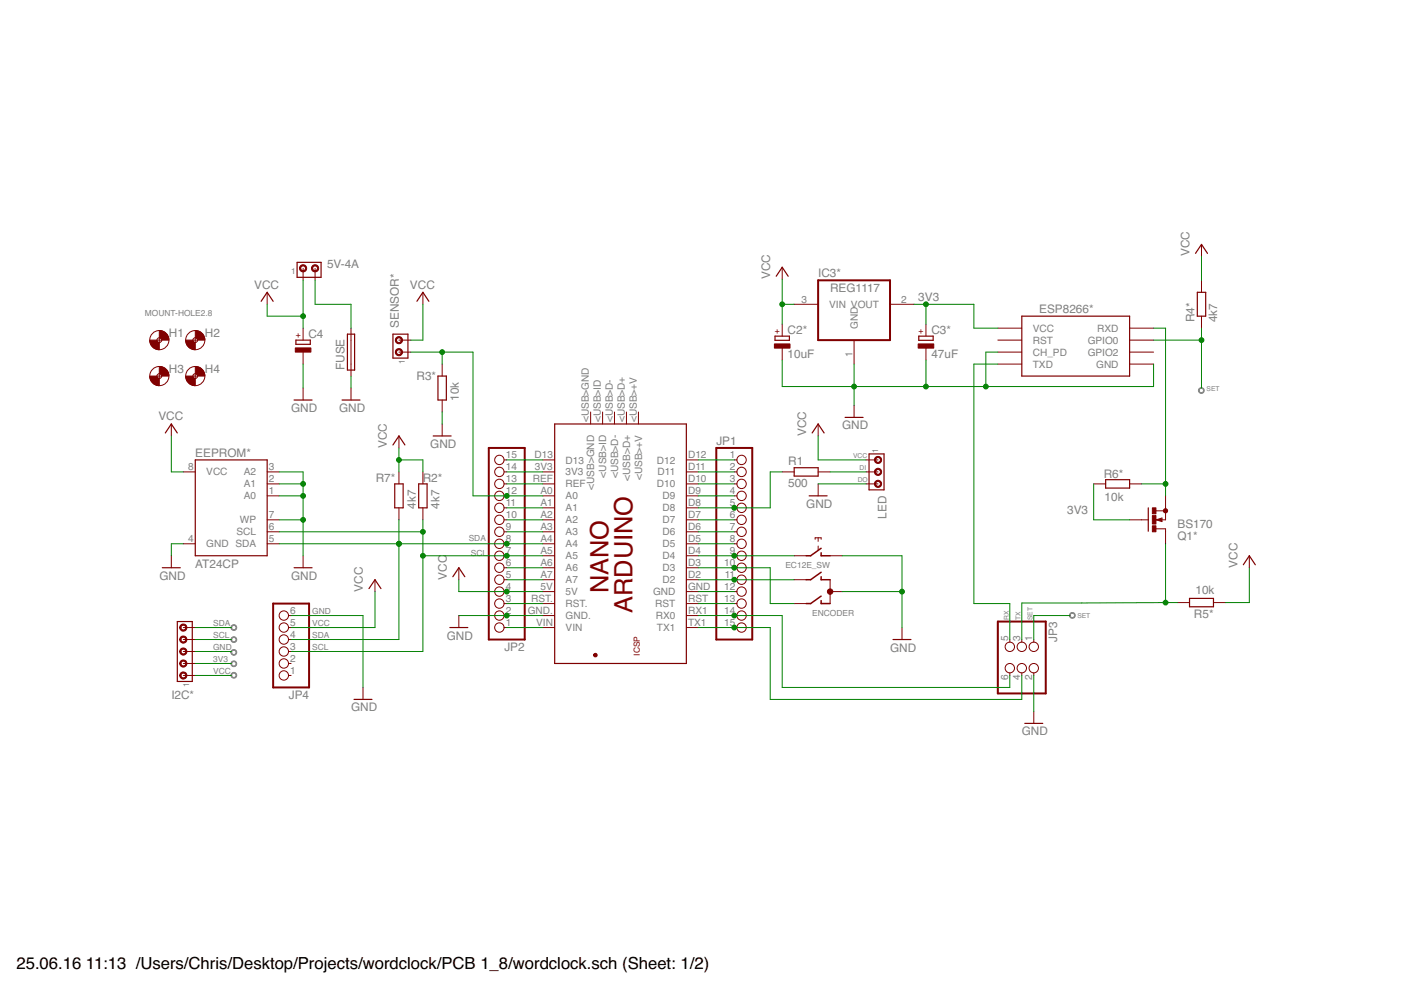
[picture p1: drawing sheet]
<svg xmlns="http://www.w3.org/2000/svg" width="297mm" height="210mm" viewBox="0 0 297 210" stroke-linecap="round" stroke-linejoin="round" font-family="sans-serif">
<g fill="#808080" stroke="#808080" stroke-width=".21">
<path d="M254.3 82.4a.62 .62 0 0 1 .9 .1 .62 .62 0 0 1-.3 .9 .62 .62 0 0 1-.8-.6h.2a.46 .46 0 0 1 .6-.4 .46 .46 0 0 1 .1 .8 .46 .46 0 0 1-.7-.2v-.2h-.2z" fill-rule="evenodd"/>
<path d="M226.9 130.1a.62 .62 0 0 1 1 .1 .62 .62 0 0 1-.4 .9 .62 .62 0 0 1-.8-.6h.2a.47 .47 0 0 1 .6-.5 .47 .47 0 0 1 .2 .7 .47 .47 0 0 1-.8-.1l-.2-.1z" fill-rule="evenodd"/>
<path d="M49.1 132.7a.62 .62 0 0 1 1 .1 .62 .62 0 0 1-.4 .9 .62 .62 0 0 1-.7-.6h.1a.46 .46 0 0 1 .7-.4 .46 .46 0 0 1 .1 .7 .46 .46 0 0 1-.8-.2v-.1h-.1z" fill-rule="evenodd"/>
<path d="M49.1 135.2a.62 .62 0 0 1 1 .1 .62 .62 0 0 1-.4 .9 .62 .62 0 0 1-.7-.6h.1a.46 .46 0 0 1 .7-.4 .46 .46 0 0 1 .1 .8 .46 .46 0 0 1-.8-.2v-.2h-.1z" fill-rule="evenodd"/>
<path d="M49.1 137.9a.62 .62 0 0 1 1 .1 .62 .62 0 0 1-.4 .9 .62 .62 0 0 1-.7-.6h.1a.46 .46 0 0 1 .7-.4 .46 .46 0 0 1 .1 .8 .46 .46 0 0 1-.8-.2v-.2h-.1z" fill-rule="evenodd"/>
<path d="M49.1 140.3a.62 .62 0 0 1 1 .1 .62 .62 0 0 1-.4 .9 .62 .62 0 0 1-.7-.6h.1a.46 .46 0 0 1 .7-.3 .46 .46 0 0 1 .1 .7 .46 .46 0 0 1-.8-.2v-.2h-.1z" fill-rule="evenodd"/>
<path d="M49.1 142.8a.62 .62 0 0 1 1 .1 .62 .62 0 0 1-.4 .9 .62 .62 0 0 1-.7-.6h.1a.46 .46 0 0 1 .7-.4 .46 .46 0 0 1 .1 .8 .46 .46 0 0 1-.8-.3v-.1h-.1z" fill-rule="evenodd"/>
</g>
<g fill="none" stroke="#800000" stroke-width=".25">
<path d="M63 55.6h5.1v3.2h-5.1zM164.6 58.6l1.2-1.9 1.3 1.9M253.5 53.7l1.2-1.9 1.3 1.9M55.4 63.9l1.2-1.9 1.3 1.9M62.7 72.1h3.1v.9h-3.1zM73.7 70.8h1.5v7.7h-1.5zM83.3 70.8h3.2v5.1h-3.2zM88.4 63.9l1.3-1.9 1.2 1.9M92.9 79.7h1.7v5.1h-1.7zM164.3 71.3h3.1v.9h-3.1zM194.8 71.3h3v.9h-3zM216.6 67h22.9v12.7h-22.9z"/>
<path d="M253.9 62h1.7v5h-1.7zM35.1 91.8l1.2-1.9 1.3 1.9M41.4 97.5h15.2v20.3h-15.2zM62.4 84.8h3.8M72.5 84.8h3.8M83.3 94.3l1.3-1.9 1.3 1.9M91.8 92.4h3.9M117.6 89.9h27.9v50.8h-27.9zM168.4 99.2h5.1v1.7h-5.1zM172.2 91.8l1.3-1.9 1.2 1.9M179.2 88.5h3.8M184.3 96.2h3.1v7.7h-3.1z"/>
<path d="M83.7 102.6h1.8v5.1h-1.8zM88.8 102.6h1.8v5.1h-1.8zM171.6 105.1h3.8M234.4 101.7h5.1v1.8h-5.1zM243.5 107.7v4.9M263.6 119.7l1.3-1.9 1.2 1.9M34.4 120.4h3.8M37.6 131.8h3.2v12.7h-3.2zM62.4 120.4h3.8M78.2 124.8l1.3-1.9 1.3 1.9M95.4 133.1h3.8M96 122.3l1.3-1.9 1.3 1.9"/>
<path d="M189.3 135.6h3.8M252.2 126.9h5.1v1.8h-5.1zM75.1 148.3h3.8M217.3 153.4h3.8"/>
</g>
<g fill="#800000" stroke="#800000" stroke-width=".21">
<path d="M185.6 97a.76 .76 0 0 1 1.2 .1 .76 .76 0 0 1-.4 1.1 .76 .76 0 0 1-1-.7h.3a.51 .51 0 0 1 .6-.5 .51 .51 0 0 1 .2 .8 .51 .51 0 0 1-.8-.1v-.2h-.3z" fill-rule="evenodd"/>
<path d="M185.6 99.6a.76 .76 0 0 1 1.2 0 .76 .76 0 0 1-.4 1.2 .76 .76 0 0 1-1-.7h.3a.51 .51 0 0 1 .6-.6 .51 .51 0 0 1 .2 .9 .51 .51 0 0 1-.8-.2v-.1h-.3z" fill-rule="evenodd"/>
<path d="M185.6 102.1a.76 .76 0 0 1 1.2 .1 .76 .76 0 0 1-.4 1.1 .76 .76 0 0 1-1-.7h.3a.51 .51 0 0 1 .6-.5 .51 .51 0 0 1 .2 .8 .51 .51 0 0 1-.8-.1v-.2h-.3z" fill-rule="evenodd"/>
<path d="M33.8 70.1a2.04 2.04 0 0 1 2 2h-1.5l-.1-.3-.4-.2z" fill-rule="evenodd"/>
<path d="M31.7 72.1h1.6l.2 .4 .3 .1v1.5a2 2 0 0 1-2.1-2z" fill-rule="evenodd"/>
<path d="M41.4 70.1a2.04 2.04 0 0 1 2 2h-1.5l-.1-.3-.4-.2z" fill-rule="evenodd"/>
<path d="M39.4 72.1h1.5l.2 .4 .3 .1v1.5a2 2 0 0 1-2-2z" fill-rule="evenodd"/>
<path d="M33.8 77.7a2.04 2.04 0 0 1 2 2h-1.5l-.1-.3-.4-.2z" fill-rule="evenodd"/>
<path d="M31.7 79.7h1.6l.2 .5h.3v1.6a2 2 0 0 1-2.1-2.1z" fill-rule="evenodd"/>
<path d="M41.4 77.7a2.04 2.04 0 0 1 2 2h-1.5l-.1-.3-.4-.2z" fill-rule="evenodd"/>
<path d="M39.4 79.7h1.5l.2 .5h.3v1.6a2 2 0 0 1-2-2.1z" fill-rule="evenodd"/>
<path d="M125.9 138.7a.38 .38 0 0 1 .6-.1 .38 .38 0 0 1-.1 .6 .38 .38 0 0 1-.5-.3l.3-.1 .2 .1-.2 .1-.3-.1z" fill-rule="evenodd"/>
<path d="M84 74.2a.77 .77 0 0 1 1.2 0 .77 .77 0 0 1-.4 1.2 .77 .77 0 0 1-1-.7h.3a.51 .51 0 0 1 .7-.5 .51 .51 0 0 1 .1 .9 .51 .51 0 0 1-.8-.3v-.1h-.3z" fill-rule="evenodd"/>
<path d="M84 71.6a.77 .77 0 0 1 1.2 .1 .77 .77 0 0 1-.4 1.1 .77 .77 0 0 1-1-.7h.3a.51 .51 0 0 1 .7-.4 .51 .51 0 0 1 .1 .8 .51 .51 0 0 1-.8-.2v-.2h-.3z" fill-rule="evenodd"/>
<path d="M246.7 108.1a.46 .46 0 0 1 .8-.1 .46 .46 0 0 1-.2 .7 .46 .46 0 0 1-.6-.4h.5h-.5z" fill-rule="evenodd"/>
<path d="M38.3 142.7a.76 .76 0 0 1 1.2 .1 .76 .76 0 0 1-.4 1.2 .76 .76 0 0 1-1-.8h.3a.51 .51 0 0 1 .6-.5 .51 .51 0 0 1 .2 .8 .51 .51 0 0 1-.8-.1v-.2h-.3z" fill-rule="evenodd"/>
<path d="M38.3 140.2a.76 .76 0 0 1 1.2 .1 .76 .76 0 0 1-.4 1.1 .76 .76 0 0 1-1-.7h.3a.51 .51 0 0 1 .6-.5 .51 .51 0 0 1 .2 .8 .51 .51 0 0 1-.8-.2v-.1h-.3z" fill-rule="evenodd"/>
<path d="M38.3 137.6a.76 .76 0 0 1 1.2 .1 .76 .76 0 0 1-.4 1.2 .76 .76 0 0 1-1-.8h.3a.51 .51 0 0 1 .6-.5 .51 .51 0 0 1 .2 .8 .51 .51 0 0 1-.8-.1v-.2h-.3z" fill-rule="evenodd"/>
<path d="M38.3 135.1a.76 .76 0 0 1 1.2 .1 .76 .76 0 0 1-.4 1.1 .76 .76 0 0 1-1-.7h.3a.51 .51 0 0 1 .6-.5 .51 .51 0 0 1 .2 .8 .51 .51 0 0 1-.8-.1v-.2h-.3z" fill-rule="evenodd"/>
<path d="M38.3 132.6a.76 .76 0 0 1 1.2 .1 .76 .76 0 0 1-.4 1.1 .76 .76 0 0 1-1-.7h.3a.51 .51 0 0 1 .6-.5 .51 .51 0 0 1 .2 .8 .51 .51 0 0 1-.8-.2v-.1h-.3z" fill-rule="evenodd"/>
<path d="M63.7 56.4a.76 .76 0 0 1 1.2 .1 .76 .76 0 0 1-.4 1.1 .76 .76 0 0 1-1-.7h.3a.52 .52 0 0 1 .7-.5 .52 .52 0 0 1 .1 .9 .52 .52 0 0 1-.8-.2v-.2h-.3z" fill-rule="evenodd"/>
<path d="M66.2 56.4a.76 .76 0 0 1 1.2 .1 .76 .76 0 0 1-.4 1.1 .76 .76 0 0 1-1-.7h.3a.52 .52 0 0 1 .7-.5 .52 .52 0 0 1 .1 .9 .52 .52 0 0 1-.8-.2v-.2h-.3z" fill-rule="evenodd"/>
<circle cx="176" cy="125.4" r=".57"/>
</g>
<g fill="none" stroke="#800000" stroke-width=".21">
<path d="M64.3 56.9v2.5M66.8 56.9v2.5M165.8 56.7v2.5M254.7 51.8v2.6M254.7 59.4v2.6M33.3 72.1h1M33.3 79.7h1M33.8 71.6v1M33.8 79.2v1M40.9 72.1h1M40.9 79.7h1M41.4 71.6v1"/>
<path d="M41.4 79.2v1M56.6 62v2.5M64.3 69.6v2.5M64.3 74.7v2.5M74.4 69.6v10.1M84.6 72.1h2.5M84.6 74.7h2.5M89.7 62v2.5M93.7 77.2v2.5M165.8 68.7v2.6M165.8 73.8v2.5M168.4 64.5h5.1"/>
<path d="M181.1 72.1v5.1M188.7 64.5h5.1M196.3 68.7v2.6M196.3 73.8v2.5M211.6 72.1h5M211.6 77.2h5M211.6 74.7h5M211.6 69.6h5M239.5 72.1h5.1M239.5 77.2h5.1M239.5 74.7h5.1M239.5 69.6h5.1"/>
<path d="M254.7 67v2.6M36.3 89.9v2.5M64.3 82.3v2.5M74.4 82.3v2.5M84.6 92.4v2.6M93.7 84.8v2.6M93.7 89.9v2.5M106.9 97.5h.5M115.1 97.5h2.5M125.2 87.4v2.5M127.8 87.4v2.5M130.3 87.4v2.5"/>
<path d="M132.8 87.4v2.5M135.4 87.4v2.5M145.5 97.5h2.6M155.7 97.5h.6M173.5 89.9v2.5M181.1 86v2.5M183.6 97.5h2.6M36.3 117.8v2.6M38.9 100.1h2.5M38.9 115.3h2.5M56.6 100.1h2.6M56.6 102.6h2.6"/>
<path d="M56.6 105.1h2.6M56.6 110.2h2.6M56.6 112.8h2.6M56.6 115.3h2.6M64.3 117.8v2.6M84.6 100.1v2.5M84.6 107.7v2.5M89.7 100.1v2.5M89.7 107.7v2.5M106.9 100.1h.5M106.9 102.6h.5M106.9 105.1h.5"/>
<path d="M106.9 107.7h.5M106.9 110.2h.5M106.9 112.8h.5M106.9 115.3h.5M106.9 117.8h.5M115.1 100.1h2.5M115.1 102.6h2.5M115.1 105.1h2.5M115.1 107.7h2.5M115.1 110.2h2.5M115.1 112.8h2.5M115.1 115.3h2.5"/>
<path d="M115.1 117.8h2.5M145.5 100.1h2.6M145.5 102.6h2.6M145.5 105.1h2.6M145.5 107.7h2.6M145.5 110.2h2.6M145.5 112.8h2.6M145.5 115.3h2.6M145.5 117.8h2.6M155.7 100.1h.6M155.7 102.6h.6M155.7 105.1h.6"/>
<path d="M155.7 107.7h.6M155.7 110.2h.6M155.7 112.8h.6M155.7 115.3h.6M155.7 117.8h.6M165.8 100.1h2.6M168.4 117.8h2.5M172.8 114.3v-.3h1.3v.3M173.5 100.1h2.5M173.5 102.6v2.5M173.5 114v.8M173.5 115.8v.8"/>
<path d="M176 117.8h2.5M183.6 100.1h2.6M183.6 102.6h2.6M231.9 102.6h2.5M239.5 102.6h2.5M239.5 110.2h4M245.1 110.2l1.3-.4v.8zM245.1 108.3h2M245.1 112.1h2v3.2M247.1 105.1v5.1h-2M264.9 117.8v2.6M38.9 133.1h2.5"/>
<path d="M38.9 138.1h2.5M38.9 135.6h2.5M61.2 130.5h.5M61.2 133.1h.5M61.2 138.1h.5M61.2 135.6h.5M79.5 122.9v2.5M97.3 120.4v2.5M97.3 130.5v2.6M106.9 120.4h.5M106.9 122.9h.5M106.9 125.4h.5"/>
<path d="M106.9 128h.5M106.9 130.5h.5M106.9 133.1h.5M115.1 120.4h2.5M115.1 122.9h2.5M115.1 125.4h2.5M115.1 128h2.5M115.1 130.5h2.5M115.1 133.1h2.5M145.5 120.4h2.6M145.5 122.9h2.6M145.5 125.4h2.6"/>
<path d="M145.5 128h2.6M145.5 130.5h2.6M145.5 133.1h2.6M155.7 120.4h.6M155.7 122.9h.6M155.7 125.4h.6M155.7 128h.6M155.7 130.5h.6M155.7 133.1h.6M168.4 122.9h2.5M168.4 128h2.5M176 125.4h2.5"/>
<path d="M176 122.9v5.1M191.2 133.1v2.5M214.1 135.6v.6M216.6 135.6v.6M219.2 135.6v.6M249.7 127.8h2.5M257.3 127.8h2.5M38.9 143.2h2.5M38.9 140.7h2.5M61.2 143.2h.5M61.2 140.7h.5M77 145.8v2.5"/>
<path d="M214.1 142.7v.5M216.6 142.7v.5M219.2 142.7v.5M219.2 150.8v2.6"/>
<circle cx="33.8" cy="79.7" r="2.03"/>
<circle cx="33.8" cy="72.1" r="2.03"/>
<circle cx="33.8" cy="79.7" r=".51"/>
<circle cx="33.8" cy="72.1" r=".51"/>
<circle cx="41.4" cy="72.1" r="2.03"/>
<circle cx="41.4" cy="79.7" r="2.03"/>
<circle cx="41.4" cy="72.1" r=".51"/>
<circle cx="41.4" cy="79.7" r=".51"/>
<circle cx="105.9" cy="97.5" r=".99"/>
<circle cx="157.2" cy="97.5" r=".99"/>
<circle cx="105.9" cy="112.8" r=".99"/>
<circle cx="105.9" cy="117.8" r=".99"/>
<circle cx="105.9" cy="110.2" r=".99"/>
<circle cx="105.9" cy="107.7" r=".99"/>
<circle cx="105.9" cy="105.1" r=".99"/>
<circle cx="105.9" cy="115.3" r=".99"/>
<circle cx="105.9" cy="102.6" r=".99"/>
<circle cx="105.9" cy="100.1" r=".99"/>
<circle cx="157.2" cy="112.8" r=".99"/>
<circle cx="157.2" cy="117.8" r=".99"/>
<circle cx="157.2" cy="107.7" r=".99"/>
<circle cx="157.2" cy="115.3" r=".99"/>
<circle cx="157.2" cy="100.1" r=".99"/>
<circle cx="157.2" cy="102.6" r=".99"/>
<circle cx="157.2" cy="105.1" r=".99"/>
<circle cx="157.2" cy="110.2" r=".99"/>
<circle cx="60.2" cy="138.1" r=".99"/>
<circle cx="60.2" cy="130.5" r=".99"/>
<circle cx="60.2" cy="135.6" r=".99"/>
<circle cx="60.2" cy="133.1" r=".99"/>
<circle cx="105.9" cy="130.5" r=".99"/>
<circle cx="105.9" cy="120.4" r=".99"/>
<circle cx="105.9" cy="128" r=".99"/>
<circle cx="105.9" cy="133.1" r=".99"/>
<circle cx="105.9" cy="122.9" r=".99"/>
<circle cx="105.9" cy="125.4" r=".99"/>
<circle cx="157.2" cy="130.5" r=".99"/>
<circle cx="157.2" cy="133.1" r=".99"/>
<circle cx="157.2" cy="120.4" r=".99"/>
<circle cx="157.2" cy="128" r=".99"/>
<circle cx="157.2" cy="125.4" r=".99"/>
<circle cx="157.2" cy="122.9" r=".99"/>
<circle cx="214.1" cy="137.1" r=".99"/>
<circle cx="216.6" cy="137.1" r=".99"/>
<circle cx="219.2" cy="137.1" r=".99"/>
<circle cx="60.2" cy="140.7" r=".99"/>
<circle cx="60.2" cy="143.2" r=".99"/>
<circle cx="214.1" cy="141.7" r=".99"/>
<circle cx="216.6" cy="141.7" r=".99"/>
<circle cx="219.2" cy="141.7" r=".99"/>
</g>
<g fill="#800000" stroke="#800000" stroke-width=".21">
<path d="M164.2 72.9h3.3v.9h-3.3z"/>
<path d="M194.7 72.9h3.3v.9h-3.3z"/>
<path d="M244.3 107.7h.8v1.2h-.8z"/>
<path d="M244.3 111.5h.8v1.3h-.8z"/>
<path d="M244.3 109.3h.8v1.8h-.8z"/>
<path d="M62.6 73.8h3.3v.9h-3.3z"/>
</g>
<path d="M174.1 117.2v.6h1.9M174.1 116.2l-2.2 1.6h-1M246.2 110.1l-.5 .1 .5 .1M174.1 126.4l-2.2 1.6h-1M174.1 127.3v.7h1.9M174.1 122.3v.6h1.9M174.1 121.3l-2.2 1.6h-1" fill="none" stroke="#800000" stroke-width=".32"/>
<path d="M173.5 59.4h15.2v12.7h-15.2zM103.6 95h7.7v40.6h-7.7zM151.9 95h7.6v40.6h-7.6zM57.9 128h7.6v17.8h-7.6zM211.6 131.8h10.1v15.2h-10.1z" fill="none" stroke="#800000" stroke-width=".42"/>
<g fill="none" stroke="#008000" stroke-width=".21">
<path d="M64.3 59.4v10.2M66.8 59.4v5.1h7.6v5.1M165.8 59.2v9.5M254.7 54.4v5M56.6 64.5v2.5h7.7M64.3 77.2v5.1M74.4 79.7v2.6M87.1 74.7h13.2v30.4h14.8M89.7 64.5v7.6h-2.6M93.7 74.7v2.5M165.8 76.3v5.7h78.8v-4.8M165.8 64.5h2.6"/>
<path d="M181.1 77.2v8.8M193.8 64.5h12.7v5.1h5.1M196.3 64.5v4.2M196.3 76.3v5.7M211.6 74.7h-2.6v7.3M211.6 77.2h-5.1v50.8h7.6v7.6M244.6 72.1h10.1M244.6 69.6h2.5v35.5M254.7 69.6v12.7M36.3 92.4v7.7h2.6M84.6 97.5h5.1v2.6M84.6 95v5.1"/>
<path d="M93.7 87.4v2.5M107.4 97.5h7.7M148.1 97.5h7.6M173.5 92.4v5.1h10.1M38.9 115.3h-2.6v2.5M59.2 102.6h5.1M59.2 115.3h55.9M59.2 100.1h5.1v17.7M59.2 105.1h5.1M59.2 110.2h5.1M59.2 112.8h30.5M84.6 110.2v25.4h-22.9"/>
<path d="M89.7 117.8h25.4M89.7 110.2v27.9h-28M107.4 102.6h7.7M107.4 100.1h7.7M107.4 110.2h7.7M107.4 107.7h7.7M107.4 112.8h7.7M148.1 102.6h7.6M148.1 117.8h20.3M148.1 115.3h7.6M148.1 100.1h7.6M148.1 105.1h7.6"/>
<path d="M148.1 110.2h7.6M148.1 112.8h7.6M165.8 100.1h-2.5v7.6h-15.2M173.5 102.6h10.1M176 100.1h7.6M178.5 117.8h12.7v15.3M231.9 102.6v7.6h7.6M242 102.6h5.1M247.1 115.3v12.5M41.4 138.1h7.6M41.4 133.1h7.6M41.4 135.6h7.6"/>
<path d="M61.7 130.5h15.3v15.3M79.5 125.4v7.7h-17.8M97.3 130.5h17.8M97.3 122.9v2.5h17.8M107.4 133.1h7.7M107.4 122.9h7.7M107.4 120.4h7.7M107.4 128h7.7M148.1 130.5h17.7v15.3h48.3v-2.6M148.1 125.4h7.6M148.1 133.1h15.2v15.2h53.3v-5.1M148.1 122.9h20.3"/>
<path d="M148.1 120.4h15.2v7.6h5.1M148.1 128h7.6M178.5 125.4h12.7M226.8 130.5h-7.6v5.1M247.1 127.8h2.6M247.1 127.8h-30.5v7.8M264.9 120.4v7.4h-5.1M41.4 143.2h7.6M41.4 140.7h7.6M219.2 143.2v7.6"/>
</g>
<g fill="#008000" stroke="#008000" stroke-width=".21">
<circle cx="107.4" cy="130.5" r=".51"/>
<circle cx="181.1" cy="82" r=".51"/>
<circle cx="196.3" cy="82" r=".51"/>
<circle cx="209" cy="82" r=".51"/>
<circle cx="191.2" cy="125.4" r=".51"/>
<circle cx="64.3" cy="102.6" r=".51"/>
<circle cx="64.3" cy="105.1" r=".51"/>
<circle cx="64.3" cy="110.2" r=".51"/>
<circle cx="107.4" cy="125.4" r=".51"/>
<circle cx="165.8" cy="64.5" r=".51"/>
<circle cx="84.6" cy="97.5" r=".51"/>
<circle cx="64.3" cy="67" r=".51"/>
<circle cx="155.7" cy="122.9" r=".51"/>
<circle cx="196.3" cy="64.5" r=".51"/>
<circle cx="155.7" cy="130.5" r=".51"/>
<circle cx="155.7" cy="133.1" r=".51"/>
<circle cx="155.7" cy="120.4" r=".51"/>
<circle cx="155.7" cy="117.8" r=".51"/>
<circle cx="155.7" cy="107.7" r=".51"/>
<circle cx="93.7" cy="74.7" r=".51"/>
<circle cx="107.4" cy="105.1" r=".51"/>
<circle cx="247.1" cy="127.8" r=".51"/>
<circle cx="247.1" cy="102.6" r=".51"/>
<circle cx="84.6" cy="115.3" r=".51"/>
<circle cx="107.4" cy="115.3" r=".51"/>
<circle cx="89.7" cy="112.8" r=".51"/>
<circle cx="107.4" cy="117.8" r=".51"/>
<circle cx="89.7" cy="117.8" r=".51"/>
<circle cx="254.7" cy="72.1" r=".51"/>
</g>
<g font-size="5.4" fill="#800000">
<text x="129" y="125.7" transform="rotate(-90 129 125.7)">NANO</text>
<text x="134.1" y="129.9" transform="rotate(-90 134.1 129.9)">ARDUINO</text>
</g>
<g font-size="3.5">
<text x="3.5" y="205.4">25.06.16</text>
<text x="18.2" y="205.4">11:13 /Users/Chris/Desktop/Projects/wordclock/PCB 1_8/wordclock.sch (Sheet: 1/2)</text>
</g>
<g font-size="2.5" fill="#808080">
<text x="69.3" y="56.9">5V-4A</text>
<text x="163.3" y="59.2" transform="rotate(-90 163.3 59.2)">VCC</text>
<text x="173.5" y="58.8">IC3*</text>
<text x="252.2" y="54.3" transform="rotate(-90 252.2 54.3)">VCC</text>
<text x="53.9" y="61.2">VCC</text>
<text x="86.9" y="61.2">VCC</text>
<text x="176" y="62">REG1117</text>
<text x="194.7" y="63.8">3V3</text>
<text x="35.8" y="71.5">H1</text>
<text x="43.4" y="71.5">H2</text>
<text x="65.4" y="71.6">C4</text>
<text x="84.6" y="69.6" transform="rotate(-90 84.6 69.6)">SENSOR*</text>
<text x="167" y="70.8">C2*</text>
<text x="197.5" y="70.8">C3*</text>
<text x="220.3" y="66.3">ESP8266*</text>
<text x="253.2" y="68.3" transform="rotate(-90 253.2 68.3)">R4*</text>
<text x="258" y="68.3" transform="rotate(-90 258 68.3)">4k7</text>
<text x="167" y="75.9">10uF</text>
<text x="197.5" y="75.9">47uF</text>
<text x="35.8" y="79.2">H3</text>
<text x="43.4" y="79.2">H4</text>
<text x="73" y="78.5" transform="rotate(-90 73 78.5)">FUSE</text>
<text x="88.3" y="80.5">R3*</text>
<text x="33.6" y="89.1">VCC</text>
<text x="61.7" y="87.4">GND</text>
<text x="71.9" y="87.4">GND</text>
<text x="97.3" y="85" transform="rotate(-90 97.3 85)">10k</text>
<text x="82" y="95" transform="rotate(-90 82 95)">VCC</text>
<text x="91.2" y="95">GND</text>
<text x="151.9" y="94.3">JP1</text>
<text x="170.9" y="92.4" transform="rotate(-90 170.9 92.4)">VCC</text>
<text x="178.5" y="91">GND</text>
<text x="41.4" y="96.9">EEPROM*</text>
<text x="167.1" y="98.6">R1</text>
<text x="234" y="101.4">R6*</text>
<text x="79.7" y="102.2">R7*</text>
<text x="88.1" y="107.9" transform="rotate(-90 88.1 107.9)">4k7</text>
<text x="89.6" y="102.2">R2*</text>
<text x="93.2" y="107.9" transform="rotate(-90 93.2 107.9)">4k7</text>
<text x="167.1" y="103.4">500</text>
<text x="170.9" y="107.7">GND</text>
<text x="234.2" y="106.1">10k</text>
<text x="187.9" y="110" transform="rotate(-90 187.9 110)">LED</text>
<text x="226.3" y="109.1">3V3</text>
<text x="249.7" y="112">BS170</text>
<text x="249.7" y="114.5">Q1*</text>
<text x="33.8" y="122.9">GND</text>
<text x="41.4" y="120.4">AT24CP</text>
<text x="61.7" y="122.9">GND</text>
<text x="77" y="125.4" transform="rotate(-90 77 125.4)">VCC</text>
<text x="94.7" y="122.9" transform="rotate(-90 94.7 122.9)">VCC</text>
<text x="253.5" y="126">10k</text>
<text x="262.4" y="120.4" transform="rotate(-90 262.4 120.4)">VCC</text>
<text x="253.1" y="131.1">R5*</text>
<text x="94.7" y="135.6">GND</text>
<text x="224.1" y="136.1" transform="rotate(-90 224.1 136.1)">JP3</text>
<text x="106.9" y="138">JP2</text>
<text x="188.7" y="138.1">GND</text>
<text x="36.3" y="148.3">I2C*</text>
<text x="61.2" y="148.2">JP4</text>
<text x="74.4" y="150.8">GND</text>
<text x="216.6" y="155.9">GND</text>
</g>
<g font-size="2.1" fill="#808080">
<text x="169.9" y="64.2">3</text>
<text x="175.8" y="65.3">VIN VOUT</text>
<text x="191" y="64.2">2</text>
<text x="181.8" y="69.8" transform="rotate(-90 181.8 69.8)">GND</text>
<text x="219" y="70.3">VCC</text>
<text x="232.6" y="70.3">RXD</text>
<text x="180.7" y="75.6" transform="rotate(-90 180.7 75.6)">1</text>
<text x="219" y="78">TXD</text>
<text x="219" y="75.4">CH_PD</text>
<text x="219" y="72.9">RST</text>
<text x="230.6" y="75.4">GPIO2</text>
<text x="230.6" y="72.9">GPIO0</text>
<text x="232.4" y="78">GND</text>
<text x="124.9" y="89.5" transform="rotate(-90 124.9 89.5)">&lt;USB&gt;GND</text>
<text x="127.4" y="89.5" transform="rotate(-90 127.4 89.5)">&lt;USB&gt;ID</text>
<text x="129.9" y="89.5" transform="rotate(-90 129.9 89.5)">&lt;USB&gt;D-</text>
<text x="132.5" y="89.5" transform="rotate(-90 132.5 89.5)">&lt;USB&gt;D+</text>
<text x="135" y="89.5" transform="rotate(-90 135 89.5)">&lt;USB&gt;+V</text>
<text x="39.9" y="99.7">8</text>
<text x="43.7" y="100.8">VCC</text>
<text x="51.7" y="100.8">A2</text>
<text x="57" y="99.7">3</text>
<text x="107.2" y="99.7">14</text>
<text x="107.2" y="97.2">15</text>
<text x="113.3" y="97.2">D13</text>
<text x="113.4" y="99.7">3V3</text>
<text x="119.9" y="100.8">3V3</text>
<text x="119.9" y="98.3">D13</text>
<text x="128.5" y="101.3" transform="rotate(-90 128.5 101.3)">&lt;USB&gt;ID</text>
<text x="131.1" y="101.4" transform="rotate(-90 131.1 101.4)">&lt;USB&gt;D-</text>
<text x="133.6" y="101.9" transform="rotate(-90 133.6 101.9)">&lt;USB&gt;D+</text>
<text x="136.1" y="101.8" transform="rotate(-90 136.1 101.8)">&lt;USB&gt;+V</text>
<text x="139.3" y="98.3">D12</text>
<text x="139.4" y="100.8">D11</text>
<text x="145.9" y="97.2">D12</text>
<text x="145.9" y="99.7">D11</text>
<text x="154.7" y="97.2">1</text>
<text x="154.7" y="99.7">2</text>
<text x="51.7" y="103.4">A1</text>
<text x="51.7" y="105.9">A0</text>
<text x="57" y="102.2">2</text>
<text x="57" y="104.8">1</text>
<text x="107.2" y="107.3">11</text>
<text x="107.2" y="104.8">12</text>
<text x="107.2" y="102.2">13</text>
<text x="113" y="102.2">REF</text>
<text x="114.6" y="107.3">A1</text>
<text x="114.6" y="104.8">A0</text>
<text x="119.9" y="105.9">A0</text>
<text x="119.9" y="103.4">REF</text>
<text x="126" y="103.9" transform="rotate(-90 126 103.9)">&lt;USB&gt;GND</text>
<text x="139.3" y="103.4">D10</text>
<text x="140.5" y="105.9">D9</text>
<text x="145.9" y="102.2">D10</text>
<text x="145.9" y="104.8">D9</text>
<text x="145.9" y="107.3">D8</text>
<text x="154.7" y="102.2">3</text>
<text x="154.7" y="104.8">4</text>
<text x="154.7" y="107.3">5</text>
<text x="50.2" y="113.5">SCL</text>
<text x="50.9" y="111">WP</text>
<text x="57" y="109.9">7</text>
<text x="57" y="112.4">6</text>
<text x="107.2" y="112.4">9</text>
<text x="107.2" y="109.9">10</text>
<text x="114.6" y="112.4">A3</text>
<text x="114.6" y="109.9">A2</text>
<text x="119.9" y="113.5">A3</text>
<text x="119.9" y="111">A2</text>
<text x="119.9" y="108.4">A1</text>
<text x="140.5" y="108.4">D8</text>
<text x="140.5" y="111">D7</text>
<text x="140.5" y="113.5">D6</text>
<text x="145.9" y="109.9">D7</text>
<text x="145.9" y="112.4">D6</text>
<text x="154.7" y="109.9">6</text>
<text x="154.7" y="112.4">7</text>
<text x="39.9" y="114.9">4</text>
<text x="43.7" y="116">GND SDA</text>
<text x="57" y="114.9">5</text>
<text x="107.2" y="117.5">7</text>
<text x="107.2" y="114.9">8</text>
<text x="114.6" y="117.5">A5</text>
<text x="114.6" y="114.9">A4</text>
<text x="119.9" y="118.6">A5</text>
<text x="119.9" y="116">A4</text>
<text x="140.5" y="116">D5</text>
<text x="140.5" y="118.6">D4</text>
<text x="145.9" y="114.9">D5</text>
<text x="145.9" y="117.5">D4</text>
<text x="154.7" y="114.9">8</text>
<text x="154.7" y="117.5">9</text>
<text x="107.2" y="125.1">4</text>
<text x="107.2" y="122.5">5</text>
<text x="107.2" y="120">6</text>
<text x="114.6" y="125.1">5V</text>
<text x="114.6" y="120">A6</text>
<text x="114.6" y="122.5">A7</text>
<text x="119.9" y="121.1">A6</text>
<text x="119.9" y="123.7">A7</text>
<text x="140.5" y="121.1">D3</text>
<text x="140.5" y="123.7">D2</text>
<text x="145.9" y="120">D3</text>
<text x="145.9" y="122.5">D2</text>
<text x="145.9" y="125.1">GND</text>
<text x="153.5" y="120">10</text>
<text x="153.5" y="125.1">12</text>
<text x="153.7" y="122.5">11</text>
<text x="61.5" y="130.2">6</text>
<text x="107.2" y="130.2">2</text>
<text x="107.2" y="127.6">3</text>
<text x="111.9" y="130.2">GND.</text>
<text x="112.6" y="127.6">RST.</text>
<text x="119.9" y="126.2">5V</text>
<text x="119.9" y="128.7">RST.</text>
<text x="119.9" y="131.3">GND.</text>
<text x="138.5" y="126.2">GND</text>
<text x="138.9" y="128.7">RST</text>
<text x="139" y="131.3">RX0</text>
<text x="145.9" y="127.6">RST</text>
<text x="145.9" y="130.2">RX1</text>
<text x="153.5" y="127.6">13</text>
<text x="153.5" y="130.2">14</text>
<text x="61.5" y="137.8">3</text>
<text x="61.5" y="135.2">4</text>
<text x="61.5" y="132.7">5</text>
<text x="107.2" y="132.7">1</text>
<text x="113.7" y="132.7">VIN</text>
<text x="119.9" y="133.8">VIN</text>
<text x="139.3" y="133.8">TX1</text>
<text x="145.9" y="132.7">TX1</text>
<text x="153.5" y="132.7">15</text>
<text x="213.7" y="135.8" transform="rotate(-90 213.7 135.8)">5</text>
<text x="216.3" y="135.8" transform="rotate(-90 216.3 135.8)">3</text>
<text x="218.8" y="135.8" transform="rotate(-90 218.8 135.8)">1</text>
<text x="61.5" y="142.9">1</text>
<text x="61.5" y="140.3">2</text>
<text x="213.7" y="144.2" transform="rotate(-90 213.7 144.2)">6</text>
<text x="216.3" y="144.2" transform="rotate(-90 216.3 144.2)">4</text>
<text x="218.8" y="144.2" transform="rotate(-90 218.8 144.2)">2</text>
</g>
<g font-size="1.8" fill="#808080">
<text x="61.7" y="58.2">1</text>
<text x="30.7" y="67">MOUNT-HOLE2.8</text>
<text x="85.8" y="77.2" transform="rotate(-90 85.8 77.2)">1</text>
<text x="186.2" y="96" transform="rotate(-90 186.2 96)">1</text>
<text x="99.4" y="114.7">SDA</text>
<text x="99.8" y="117.8">SCL</text>
<text x="166.5" y="120.4">EC12E_SW</text>
<text x="66.2" y="130.2">GND</text>
<text x="172.2" y="130.5">ENCODER</text>
<text x="45.2" y="137.9">GND</text>
<text x="45.2" y="135.3">SCL</text>
<text x="45.2" y="132.7">SDA</text>
<text x="66.2" y="135.3">SDA</text>
<text x="66.2" y="137.8">SCL</text>
<text x="66.2" y="132.7">VCC</text>
<text x="45.2" y="143">VCC</text>
<text x="45.2" y="140.4">3V3</text>
<text x="40.1" y="145.8" transform="rotate(-90 40.1 145.8)">1</text>
</g>
<g font-size="1.8" fill="#800000">
<text x="63.7" y="71.7" transform="rotate(-90 63.7 71.7)">+</text>
<text x="165.3" y="70.9" transform="rotate(-90 165.3 70.9)">+</text>
<text x="195.7" y="70.9" transform="rotate(-90 195.7 70.9)">+</text>
<text x="135.6" y="139" transform="rotate(-90 135.6 139)">ICSP</text>
</g>
<g font-size="1.4" fill="#808080">
<text x="255.8" y="83">SET</text>
<text x="180.9" y="97.1">VCC</text>
<text x="182.3" y="99.6">DI</text>
<text x="181.8" y="102.3">DO</text>
<text x="213.9" y="131.5" transform="rotate(-90 213.9 131.5)">RX</text>
<text x="216.4" y="131.5" transform="rotate(-90 216.4 131.5)">TX</text>
<text x="218.9" y="131.5" transform="rotate(-90 218.9 131.5)">SET</text>
<text x="228.4" y="131">SET</text>
</g>
</svg>
